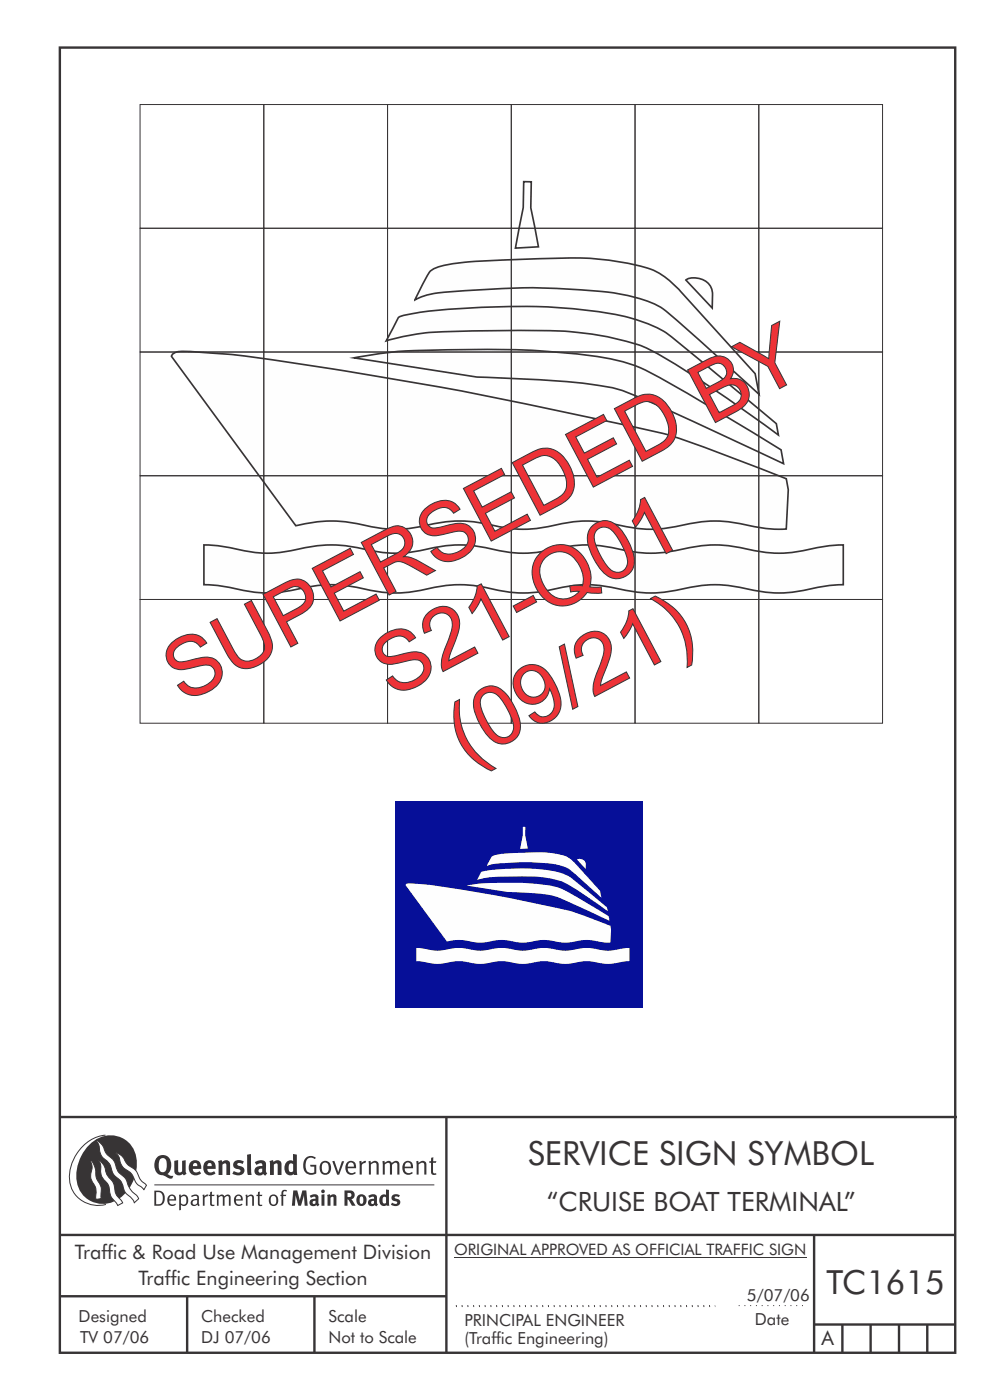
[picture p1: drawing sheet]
<svg xmlns="http://www.w3.org/2000/svg" width="210mm" height="297mm" viewBox="0 0 210 297" stroke-linecap="round" stroke-linejoin="round" font-family="sans-serif">
<g fill="none" stroke="#373435" stroke-width=".51">
<path d="M12.7 10.1h189.9v276.9h-189.9zM12.7 237h190.3M94.7 236.9v50.1M12.7 262h190M12.7 275h82M39.7 275v12M66.7 275v12M172.7 262v25M172.7 281h30M178.7 281v6M184.7 281v6M190.7 281v6"/>
<path d="M196.7 281v6"/>
</g>
<path d="M96.7 277h55M96.7 277.2h55M156.7 277h14" fill="none" stroke="#373435" stroke-width=".21" stroke-dasharray=".2 1" stroke-linecap="butt"/>
<path d="M96.3 266.7h74.7" fill="none" stroke="#373435" stroke-width=".21"/>
<g fill="#373435">
<path d="M64.9 245.6a1.61 1.61 0 0 1 2.1 0l-.2 .3a1.17 1.17 0 0 0-1.4-.2 1.17 1.17 0 0 0-.6 1.3 1.42 1.42 0 0 0 1.2 1.8l.7-.1v-1.2h-.8l-.1-.4h1.3v1.8a1.82 1.82 0 0 1-2.2 0 1.82 1.82 0 0 1-.6-2.1l.2-.7z" fill-rule="evenodd"/>
<path d="M68.2 246.5a1.77 1.77 0 0 0 .4 2.7 1.39 1.39 0 0 0 1.4-.5 1.39 1.39 0 0 0 .2-1.5 1.19 1.19 0 0 0-2-.7zM68.5 246.8a.83 .83 0 0 1 1 .1 .83 .83 0 0 1 .2 .9 .75 .75 0 0 1-.6 1.1 .75 .75 0 0 1-.8-.9v-.9z" fill-rule="evenodd"/>
<path d="M70.5 246.3h.4l.8 2.4 .8-2.4h.5l-1.1 2.9h-.4z" fill-rule="evenodd"/>
<path d="M73.6 246.7a1.74 1.74 0 0 0 .5 2.5l.9-.1 .5-.2-.2-.3a.89 .89 0 0 1-1.1 .2 .89 .89 0 0 1-.4-1h1.7a1.15 1.15 0 0 0-.4-1.4 1.15 1.15 0 0 0-1.5 .3zM74 246.8a.67 .67 0 0 1 .8-.1 .67 .67 0 0 1 .3 .8h-1.3z" fill-rule="evenodd"/>
<path d="M76.2 246.4l.4-.1 .1 .4 .5-.4h.5l-.2 .5a.61 .61 0 0 0-.8 .6v1.8h-.4z" fill-rule="evenodd"/>
<path d="M78.1 246.4l.5-.1 .1 .4a.89 .89 0 0 1 .9-.4 .89 .89 0 0 1 .7 .7v2.2h-.4v-2.2l-.1-.2-.3-.1-.8 .3v2.2h-.4z" fill-rule="evenodd"/>
<path d="M81.1 246.4l.4-.1 .1 .4a.83 .83 0 0 1 .8-.4 .83 .83 0 0 1 .7 .4 .86 .86 0 0 1 .9-.4 .86 .86 0 0 1 .7 .7v2.2h-.4l-.1-2.4a.5 .5 0 0 0-.8 .1l-.2 .2v2.1h-.5v-2.3l-.4-.2-.7 .3v2.2h-.4z" fill-rule="evenodd"/>
<path d="M85.7 246.7a1.74 1.74 0 0 0 .5 2.5l.9-.1 .5-.2-.2-.3a.89 .89 0 0 1-1.1 .2 .89 .89 0 0 1-.4-1h1.7a1.15 1.15 0 0 0-.5-1.4 1.15 1.15 0 0 0-1.4 .3zM86 246.8a.67 .67 0 0 1 .9-.1 .67 .67 0 0 1 .3 .8h-1.3z" fill-rule="evenodd"/>
<path d="M88.3 246.4l.4-.1 .1 .4a.89 .89 0 0 1 .9-.4 .89 .89 0 0 1 .7 .7v2.2h-.4v-2.2l-.1-.2-.3-.1-.8 .3v2.2h-.4z" fill-rule="evenodd"/>
<path d="M91.5 245.6l.4-.1v.8h.7l-.2 .4h-.5v2.1l.1 .1h.5l.1 .3a.71 .71 0 0 1-1.2-.6v-1.9h-.3v-.4h.3z" fill-rule="evenodd"/>
<path d="M37 246.3l.8-.2v2a.46 .46 0 0 0 .2 .6 .46 .46 0 0 0 .6-.2v-2.2l.8-.2v2.4l.2 .5-.6 .3-.2-.3a1.03 1.03 0 0 1-1.2 .3 1.03 1.03 0 0 1-.6-1.1z" fill-rule="evenodd"/>
<path d="M40.4 246.5a1.64 1.64 0 0 0 0 2.3 1.64 1.64 0 0 0 2.3 .1l-.4-.4a.78 .78 0 0 1-.9 .2 .78 .78 0 0 1-.5-.7h1.8a1.37 1.37 0 0 0-.6-1.7 1.37 1.37 0 0 0-1.7 .2zM41 246.9a.48 .48 0 0 1 .7-.1 .48 .48 0 0 1 .2 .6h-1z" fill-rule="evenodd"/>
<path d="M43.5 246.5a1.65 1.65 0 0 0-.2 2 1.65 1.65 0 0 0 1.9 .7l.5-.3-.3-.4a.78 .78 0 0 1-.9 .3 .78 .78 0 0 1-.5-.8h1.8a1.37 1.37 0 0 0-.6-1.7 1.37 1.37 0 0 0-1.7 .2zM44.1 246.9a.48 .48 0 0 1 .6-.1 .48 .48 0 0 1 .2 .6h-.9z" fill-rule="evenodd"/>
<path d="M46.3 246.3l.7-.2 .1 .4a.95 .95 0 0 1 1-.3 .95 .95 0 0 1 .7 .8v2.3h-.8v-2.3l-.3-.2-.5 .3v2.2h-.8z" fill-rule="evenodd"/>
<path d="M49.7 246.5a1.73 1.73 0 0 1 2-.1l-.2 .5-.6-.2a.42 .42 0 0 0-.6 .3l.2 .2a1.23 1.23 0 0 1 1.4 1.1 1.47 1.47 0 0 1-2.3 .9l-.3-.2 .3-.6 .7 .3a.47 .47 0 0 0 .7-.3 .87 .87 0 0 0-1-.5l-.4-.2-.1-.4z" fill-rule="evenodd"/>
<path d="M54.1 246.5l.3 .6 .3-.2a.62 .62 0 0 1 .9 .1v.4a1.21 1.21 0 0 0-1.3 .3 1.21 1.21 0 0 0-.2 1.3 1.19 1.19 0 0 0 1.7 0l.5 .4 .4-.5-.3-.3v-1.4a.96 .96 0 0 0-1.3-1.1zM55 248l.6-.1v.7a.43 .43 0 0 1-.6 .1 .43 .43 0 0 1 0-.7z" fill-rule="evenodd"/>
<path d="M57.2 246.3l.7-.2 .1 .4a.95 .95 0 0 1 1-.3 .95 .95 0 0 1 .7 .8v2.3h-.8v-2.3l-.3-.2-.5 .3v2.2h-.8z" fill-rule="evenodd"/>
<path d="M62.2 244.8v1.5a1.29 1.29 0 0 0-1.4 .2 1.29 1.29 0 0 0-.5 1.3 1.24 1.24 0 0 0 .5 1.3 1.24 1.24 0 0 0 1.5 0l.1 .2h.7l-.1-4.4zM61.5 246.9l.4-.1 .3 .2v1.5l-.3 .1a.48 .48 0 0 1-.6-.4 1.52 1.52 0 0 1 .2-1.3z" fill-rule="evenodd"/>
<path d="M52.4 245l.8-.2 .2 4.5h-.8l-.1-.2z" fill-rule="evenodd"/>
</g>
<path d="M22.4 240.8a9 9 0 0 0-7.4 10.9 6.2 6.2 0 0 0 7.5 3.8M32.7 251.4h59.4" fill="none" stroke="#373435" stroke-width=".21"/>
<path d="M19.1 242.7a5.7 5.7 0 0 1 6.5-1.4 5.7 5.7 0 0 1 3.4 5.7 8.6 8.6 0 0 1-6.2 8.3 5.7 5.7 0 0 1-6.5-7 9.9 9.9 0 0 1 2.8-5.6z" fill-rule="evenodd" fill="#373435"/>
<path d="M24.4 244.5a3.1 3.1 0 0 1 2.3 2.2l.8 .7a3.2 3.2 0 0 1 2 2.4l.4 .6 1.2 1.1-.6 .9-.2-.3a3.5 3.5 0 0 1-1.9-2.1 3.8 3.8 0 0 0-2.1-2.2 3.5 3.5 0 0 1-1-2.2zM20.4 241.9a3.4 3.4 0 0 1 1.9 2.4l.7 .9a3.3 3.3 0 0 1 1.7 2.6 4.4 4.4 0 0 0 1.7 2l.3 .3a6.1 6.1 0 0 0 2.5 3.7l.2 .5-.9 .9a6.1 6.1 0 0 0-1.9-2.3l-.4-.7a3.6 3.6 0 0 0-1.9-2.8l-.6-1a3.6 3.6 0 0 0-1.9-2.8 3.7 3.7 0 0 1-.8-2.4zM21 246.1a3.4 3.4 0 0 1 1.5 2.7l.6 1a3.8 3.8 0 0 1 1.4 3.1l.3 .7 1.2 1.6-1 .5-.5-.7a3.2 3.2 0 0 1-1.3-2.8 4.3 4.3 0 0 0-1.4-2.2 4.7 4.7 0 0 1-.5-3zM19.2 246.1a5.1 5.1 0 0 1 1.2 3.7l.3 .7a3.1 3.1 0 0 1 .7 2.9l.1 .9-1.1 .2-.1-.8a3.5 3.5 0 0 0-.9-3.3 3.6 3.6 0 0 1 .1-2.5z" fill-rule="evenodd" fill="#fefefe" stroke="#373435" stroke-width=".21"/>
<g fill="#373435">
<path d="M33.4 245.5a2.51 2.51 0 0 0 .4 3.7l.8 .1a2.78 2.78 0 0 0 2 .7l.2-.6h-.6l-.7-.3a2.56 2.56 0 0 0 0-3.8 1.83 1.83 0 0 0-2.1 .2zM34 245.8a.87 .87 0 0 1 1 .1 .87 .87 0 0 1 .4 .9v.4a1.17 1.17 0 0 1-.9 1.5l-.3-.1a2.38 2.38 0 0 1-.2-2.8z" fill-rule="evenodd"/>
<path d="M33.1 252.9v2.6a1.12 1.12 0 0 0 1.2-.3 1.12 1.12 0 0 0 .2-1.2l-.1-.5-.3-.5zM32.7 252.6h1.1a1.67 1.67 0 0 1 1.2 1.6 1.67 1.67 0 0 1-1.3 1.6h-1zM36.1 253.9l-.2 .5h1.1a.55 .55 0 0 0-.3-.6 .55 .55 0 0 0-.6 .1zM35.8 253.7a.95 .95 0 0 1 1.2-.1 .95 .95 0 0 1 .4 1.1h-1.5a.72 .72 0 0 0 .4 .8 .72 .72 0 0 0 .9-.2l.1 .3a1.15 1.15 0 0 1-1.5 0 1.15 1.15 0 0 1-.2-1.5zM38.4 254.1v1.1a.7 .7 0 0 0 .9 .2 .7 .7 0 0 0 .2-.9 .61 .61 0 0 0-.4-.7 .61 .61 0 0 0-.7 .3zM38 253.5l.3-.1 .1 .4a.95 .95 0 0 1 1.2-.2 .95 .95 0 0 1 .3 1.2 .92 .92 0 0 1-.5 .9 .92 .92 0 0 1-1-.1v1.1l-.4 .1zM40.9 254.8a.5 .5 0 0 0 .2 .8 .5 .5 0 0 0 .7-.4v-.6zM40.5 253.7a1 1 0 0 1 1.7 .3v1.4l.2 .2-.2 .3-.3-.4a.78 .78 0 0 1-1.4 0 .78 .78 0 0 1 .8-1.1h.5a.58 .58 0 0 0-.3-.7 .58 .58 0 0 0-.7 .2zM43 253.5l.3-.1 .1 .4 .3-.3 .5-.1-.2 .4a.52 .52 0 0 0-.6 .5v1.5h-.4zM44.6 252.9l.4-.1-.1 .7h.6l-.1 .2h-.5v1.5a.35 .35 0 0 0 .6 .3v.3a.57 .57 0 0 1-.6 .1 .57 .57 0 0 1-.3-.6v-1.6h-.3v-.2h.3zM45.9 253.5l.4-.1 .1 .4 .2-.2a.64 .64 0 0 1 1 .2 .7 .7 0 0 1 .8-.4 .7 .7 0 0 1 .5 .6v1.8h-.4v-1.7l-.2-.4-.7 .4v1.7h-.3v-1.7a.38 .38 0 0 0-.3-.4 .38 .38 0 0 0-.5 .2l-.1 .2v1.7h-.4zM50.2 253.9l-.2 .5h1.1a.55 .55 0 0 0-.2-.6 .55 .55 0 0 0-.7 .1zM49.9 253.7a.95 .95 0 0 1 1.2-.1 .95 .95 0 0 1 .4 1.1h-1.5a.72 .72 0 0 0 .4 .8 .72 .72 0 0 0 .9-.2l.1 .3a1.15 1.15 0 0 1-1.5 0 1.15 1.15 0 0 1-.2-1.5zM52.1 253.5l.3-.1 .1 .4a.72 .72 0 0 1 .8-.4 .72 .72 0 0 1 .6 .6v1.8h-.4v-1.6a.45 .45 0 0 0-.3-.5 .45 .45 0 0 0-.5 .2l-.2 .2v1.7h-.3zM54.7 252.9l.4-.1v.7h.6l-.1 .2h-.5v1.5a.35 .35 0 0 0 .5 .3v.3a.57 .57 0 0 1-.6 .1 .57 .57 0 0 1-.3-.6v-1.6h-.3v-.2h.3zM57.6 253.8l-.2 .8a.65 .65 0 0 0 .3 .8 .65 .65 0 0 0 .8-.2l.1-.1a.93 .93 0 0 0-.7-1.4zM57.3 253.7a1.12 1.12 0 0 1 1.4 0 1.12 1.12 0 0 1 .2 1.5 1.01 1.01 0 0 1-1.2 .6 1.01 1.01 0 0 1-.7-1.2zM59.9 252.6l.5-.2 .5 .1-.2 .3-.3-.1-.3 .2v.6h.6l-.1 .2h-.5v2.1h-.4v-2.1h-.2v-.2h.2zM62.2 252.5l-.3 3.3h.7l.1-2.3 .6 2.3h.5l.7-2.3 .1 2.3h.7l-.3-3.3h-.9l-.5 2.2-.5-2.2zM65.7 253.7l.3 .4a.51 .51 0 0 1 .5-.3 .51 .51 0 0 1 .4 .4v.1a.88 .88 0 0 0-1.1 .3 .88 .88 0 0 0 .2 1.2 .9 .9 0 0 0 1.1-.2l.3 .3 .4-.4-.3-.3v-1a.87 .87 0 0 0-.4-.9 .87 .87 0 0 0-1 .2zM66.4 254.8l.5-.1v.6l-.1 .1h-.3l-.2-.2zM68.2 253.4v2.4h.6v-2.5zM68.1 252.7a.4 .4 0 0 0 .8 0 .4 .4 0 0 0-.8 0zM69.4 253.5l.1 2.3h.6v-1.7a.33 .33 0 0 1 .4-.2 .33 .33 0 0 1 .2 .3v1.6h.7v-1.8a.75 .75 0 0 0-.6-.6 .75 .75 0 0 0-.8 .2v-.3zM73.1 252.5v3.3h.6v-1.4l.3 .3 .7 1.1h.7l-.9-1.4a.94 .94 0 0 0 .7-1 .94 .94 0 0 0-.9-.9zM73.7 253.1a.51 .51 0 0 1 .7 .1 .51 .51 0 0 1-.1 .7h-.6zM75.9 253.7a1.19 1.19 0 0 0-.1 1.7 1.19 1.19 0 0 0 1.7 0 1.19 1.19 0 0 0 0-1.6 1.19 1.19 0 0 0-1.6-.1zM76.5 253.9l.2-.1a.99 .99 0 0 1 0 1.6 1.06 1.06 0 0 1-.2-1.5zM78.1 253.7l.3 .4a.51 .51 0 0 1 .5-.3 .51 .51 0 0 1 .4 .4v.1a.88 .88 0 0 0-1.1 .3 .88 .88 0 0 0 .2 1.2 .9 .9 0 0 0 1.1-.2l.3 .3 .4-.4-.2-.3v-1a.87 .87 0 0 0-.5-.9 .87 .87 0 0 0-1 .2zM78.9 254.8l.4-.1v.6l-.1 .1h-.3l-.2-.2zM81.9 252.3v1.2a1.2 1.2 0 0 0-1.4 .6 1.2 1.2 0 0 0 .2 1.4l.5 .3 .8-.1v.1h.6l-.1-3.4zM81.4 253.9l.5 .1-.1 1.2a.46 .46 0 0 1-.5 0 .46 .46 0 0 1-.2-.6zM83.3 253.5a.79 .79 0 0 0-.2 1 .79 .79 0 0 0 1 .4 .33 .33 0 0 1 0 .5 .33 .33 0 0 1-.5-.1l-.5-.2-.2 .5a1.15 1.15 0 0 0 1.2 .3 1.15 1.15 0 0 0 .8-1 1.49 1.49 0 0 0-1.2-.8 .4 .4 0 0 1 .3-.3 .4 .4 0 0 1 .4 .1l.2 .1 .2-.4a1.47 1.47 0 0 0-1.5-.1z" fill-rule="evenodd"/>
</g>
<path d="M83.8 170h52.5v43.7h-52.5z" fill-rule="evenodd" fill="#060f98"/>
<g fill="#fefefe">
<path d="M122.4 182.4a1.28 1.28 0 0 1 1.9 1l-.1 .9z" fill-rule="evenodd"/>
<path d="M110.9 175.4h.6l-.1 1.8 .6 2.8-1.7 .1 .6-2.9z" fill-rule="evenodd"/>
<path d="M102 185l-.8 1.7 .1-.1a23.4 23.4 0 0 1 7.6-.7 26.9 26.9 0 0 1 10.7 1.3l3.7 2.2 5.6 3.9-.1-.8-5.9-4.9a10.8 10.8 0 0 0-7.6-3.1 48 48 0 0 0-13.1 .4zM104.2 181.8l-1 2a16.4 16.4 0 0 1 6.2-.8h4.7a14.9 14.9 0 0 1 6.7 1.4l6.8 6-.3-1.4-5.3-5.8a5.6 5.6 0 0 0-4-2.1 50.8 50.8 0 0 0-10.9 0l-2.2 .3zM98.9 187.9l8.7 1.3 3.7 .2a19.6 19.6 0 0 1 8.1 1.4l9.9 4.5-.2-.9-4.5-2.8a25.2 25.2 0 0 0-7.7-3.7 66.4 66.4 0 0 0-18 0zM86.1 187.6l-.1 .2 8.8 11.9h.1a11.4 11.4 0 0 1 6 .2 17.4 17.4 0 0 0 5-.5l1.5 .1a11.8 11.8 0 0 0 7 0 17.9 17.9 0 0 1 5 .5l1.5-.1a12.3 12.3 0 0 1 7.1 0l1.5 .1 .1-2.8-.1-.8a60 60 0 0 0-15.2-4.6l-8.4-1.7-7.1-1.2a84.5 84.5 0 0 0-12.4-1.5z" fill-rule="evenodd"/>
<path d="M88.3 201.1l1.1 .1a11.7 11.7 0 0 0 6.9 0 17.6 17.6 0 0 1 5.1 .5l1.4-.1a12.2 12.2 0 0 1 7.1 0 17.4 17.4 0 0 0 5-.5l1.5 .1a12.2 12.2 0 0 0 7 0 17.7 17.7 0 0 1 5.1 .5l1.4-.1 3.6-.5v2.8l-1 .1a12.2 12.2 0 0 1-7.1 0 17.8 17.8 0 0 0-5 .5l-1.5-.1a12 12 0 0 0-7 0 17 17 0 0 1-5-.5l-1.5 .1a12.1 12.1 0 0 1-7.1 0 17.8 17.8 0 0 0-5 .5l-1.5-.1-3.5-.5z" fill-rule="evenodd"/>
</g>
<g fill="#fefefe" stroke="#373435" stroke-width=".35">
<path d="M145.5 59.4a4 4 0 0 1 5.6 2.3v3.7z" fill-rule="evenodd"/>
<path d="M111.1 38.5l1.6 .1-.1 5.5 1.6 8.3-4.9 .2 1.7-8.6z" fill-rule="evenodd"/>
<path d="M84.5 67.4l-2.6 4.9 .2-.1a52.1 52.1 0 0 1 15.2-1.9l11.4-.2a89.6 89.6 0 0 1 18.5 1 50.2 50.2 0 0 1 10.3 2.9 242.3 242.3 0 0 1 26.4 17.4l1.2 .9-.4-2.4-16.1-13.4a65.4 65.4 0 0 0-8.3-6.5 42.8 42.8 0 0 0-16-4.2 157.4 157.4 0 0 0-37 .8l-2.1 .4zM91.5 57.3l-.4 .5-.9 1.5-2.2 4.3a17.2 17.2 0 0 1 8-1.7 158.7 158.7 0 0 1 31-.1 36 36 0 0 1 12.9 3.2 190.6 190.6 0 0 1 13.7 11.9l7.4 6.8-.8-4.4-15.8-17.5a16.5 16.5 0 0 0-10.6-5.8 66 66 0 0 0-18.3-1.1l-15.3 .6a31.1 31.1 0 0 0-8.1 1.5zM75.1 75.9l26.1 4.1a283.3 283.3 0 0 1 25.2 1.7 28.6 28.6 0 0 1 10.3 3l29.5 13.7-.5-3a566.2 566.2 0 0 0-28.9-16.9 49.4 49.4 0 0 0-16.8-3.6 254.2 254.2 0 0 0-33-.5 88.7 88.7 0 0 0-11.9 1.5zM36.6 75.2l-.2 .4 26.3 35.9a29.7 29.7 0 0 1 16.1 .2 27.8 27.8 0 0 0 13.3-.6 29 29 0 0 1 13.8 .6 27.9 27.9 0 0 0 13.3-.6 28.8 28.8 0 0 1 13.6 .6 28.5 28.5 0 0 0 13.5-.6 28.9 28.9 0 0 1 13.7 .6 24.5 24.5 0 0 0 6.8 .5l.4-8.3-.4-2.3a387 387 0 0 0-26.2-9.7l-9.8-2.1a909.3 909.3 0 0 0-82.5-14.7l-2.6-.1a43.4 43.4 0 0 0-8.2-.3z" fill-rule="evenodd"/>
<path d="M43.3 115.6a50.4 50.4 0 0 1 10 1.5 28 28 0 0 0 11.3-.9 29 29 0 0 1 14.2 .6 27.8 27.8 0 0 0 13.3-.6 28.9 28.9 0 0 1 13.8 .6 27.8 27.8 0 0 0 13.3-.6 28.7 28.7 0 0 1 13.6 .6 28.5 28.5 0 0 0 13.5-.6 28.7 28.7 0 0 1 13.7 .6 27.4 27.4 0 0 0 13.2-.6l3-.5 2.7-.1v8.4a54.5 54.5 0 0 0-10 1.5 30.2 30.2 0 0 1-12-.9 28.5 28.5 0 0 0-13.5 .6 29 29 0 0 1-13.8-.6 27.6 27.6 0 0 0-13.3 .6 27.8 27.8 0 0 1-13.5-.6 28.5 28.5 0 0 0-13.6 .6 28.3 28.3 0 0 1-13.6-.6 29.3 29.3 0 0 0-13.8 .7 27.2 27.2 0 0 1-13.1-.7l-2.5-.4-2.9-.2z" fill-rule="evenodd"/>
</g>
<g fill="none" stroke="#373435" stroke-width=".21">
<path d="M29.7 22.2h26.3v26.2h-26.3zM56 22.2h26.2v26.2h-26.2zM82.2 22.2h26.3v26.2h-26.3zM108.5 22.2h26.2v26.2h-26.2zM134.7 22.2h26.3v26.2h-26.3zM161 22.2h26.2v26.2h-26.2zM29.7 48.4h26.3v26.3h-26.3zM56 48.4h26.2v26.3h-26.2zM82.2 48.4h26.3v26.3h-26.3zM108.5 48.4h26.2v26.3h-26.2zM134.7 48.4h26.3v26.3h-26.3zM161 48.4h26.2v26.3h-26.2z"/>
<path d="M29.7 74.7h26.3v26.2h-26.3zM56 74.7h26.2v26.2h-26.2zM82.2 74.7h26.3v26.2h-26.3zM108.5 74.7h26.2v26.2h-26.2zM134.7 74.7h26.3v26.2h-26.3zM161 74.7h26.2v26.2h-26.2zM29.7 100.9h26.3v26.3h-26.3zM56 100.9h26.2v26.3h-26.2zM82.2 100.9h26.3v26.3h-26.3zM108.5 100.9h26.2v26.3h-26.2zM134.7 100.9h26.3v26.3h-26.3zM161 100.9h26.2v26.3h-26.2z"/>
<path d="M29.7 127.2h26.3v26.2h-26.3zM56 127.2h26.2v26.2h-26.2zM82.2 127.2h26.3v26.2h-26.3zM108.5 127.2h26.2v26.2h-26.2zM134.7 127.2h26.3v26.2h-26.3zM161 127.2h26.2v26.2h-26.2z"/>
</g>
<g font-size="17.6" fill="#ed3237">
<text x="38.8" y="149.3" transform="rotate(-28 38.8 149.3)">SUPERSEDED BY</text>
<text x="83.1" y="148.2" transform="rotate(-28 83.1 148.2)">S21-Q01</text>
<text x="98.8" y="162.2" transform="rotate(-28 98.8 162.2)">(09/21)</text>
</g>
<g font-size="7.1" fill="#373435">
<text x="112" y="247.1">SERVICE SIGN SYMBOL</text>
<text x="175.3" y="274.5">TC1615</text>
</g>
<text font-size="5.6" fill="#373435" x="116" y="256.8">“CRUISE BOAT TERMINAL”</text>
<g font-size="4.2" fill="#373435">
<text x="15.9" y="267">Traffic &amp; Road Use Management Division</text>
<text x="29.4" y="272.6">Traffic Engineering Section</text>
<text x="174.3" y="285.4">A</text>
</g>
<g font-size="3.5" fill="#373435">
<text x="16.7" y="280.4">Designed</text>
<text x="42.7" y="280.4">Checked</text>
<text x="69.7" y="280.4">Scale</text>
<text x="98.5" y="281.3">PRINCIPAL ENGINEER</text>
<text x="158.4" y="276.1">5/07/06</text>
<text x="160.1" y="281">Date</text>
<text x="17" y="284.8">TV 07/06</text>
<text x="42.7" y="284.8">DJ 07/06</text>
<text x="69.7" y="285">Not to Scale</text>
<text x="98.5" y="285.1">(Traffic Engineering)</text>
</g>
<text font-size="3.4" fill="#373435" x="96.3" y="266.3">ORIGINAL APPROVED AS OFFICIAL TRAFFIC SIGN</text>
</svg>
